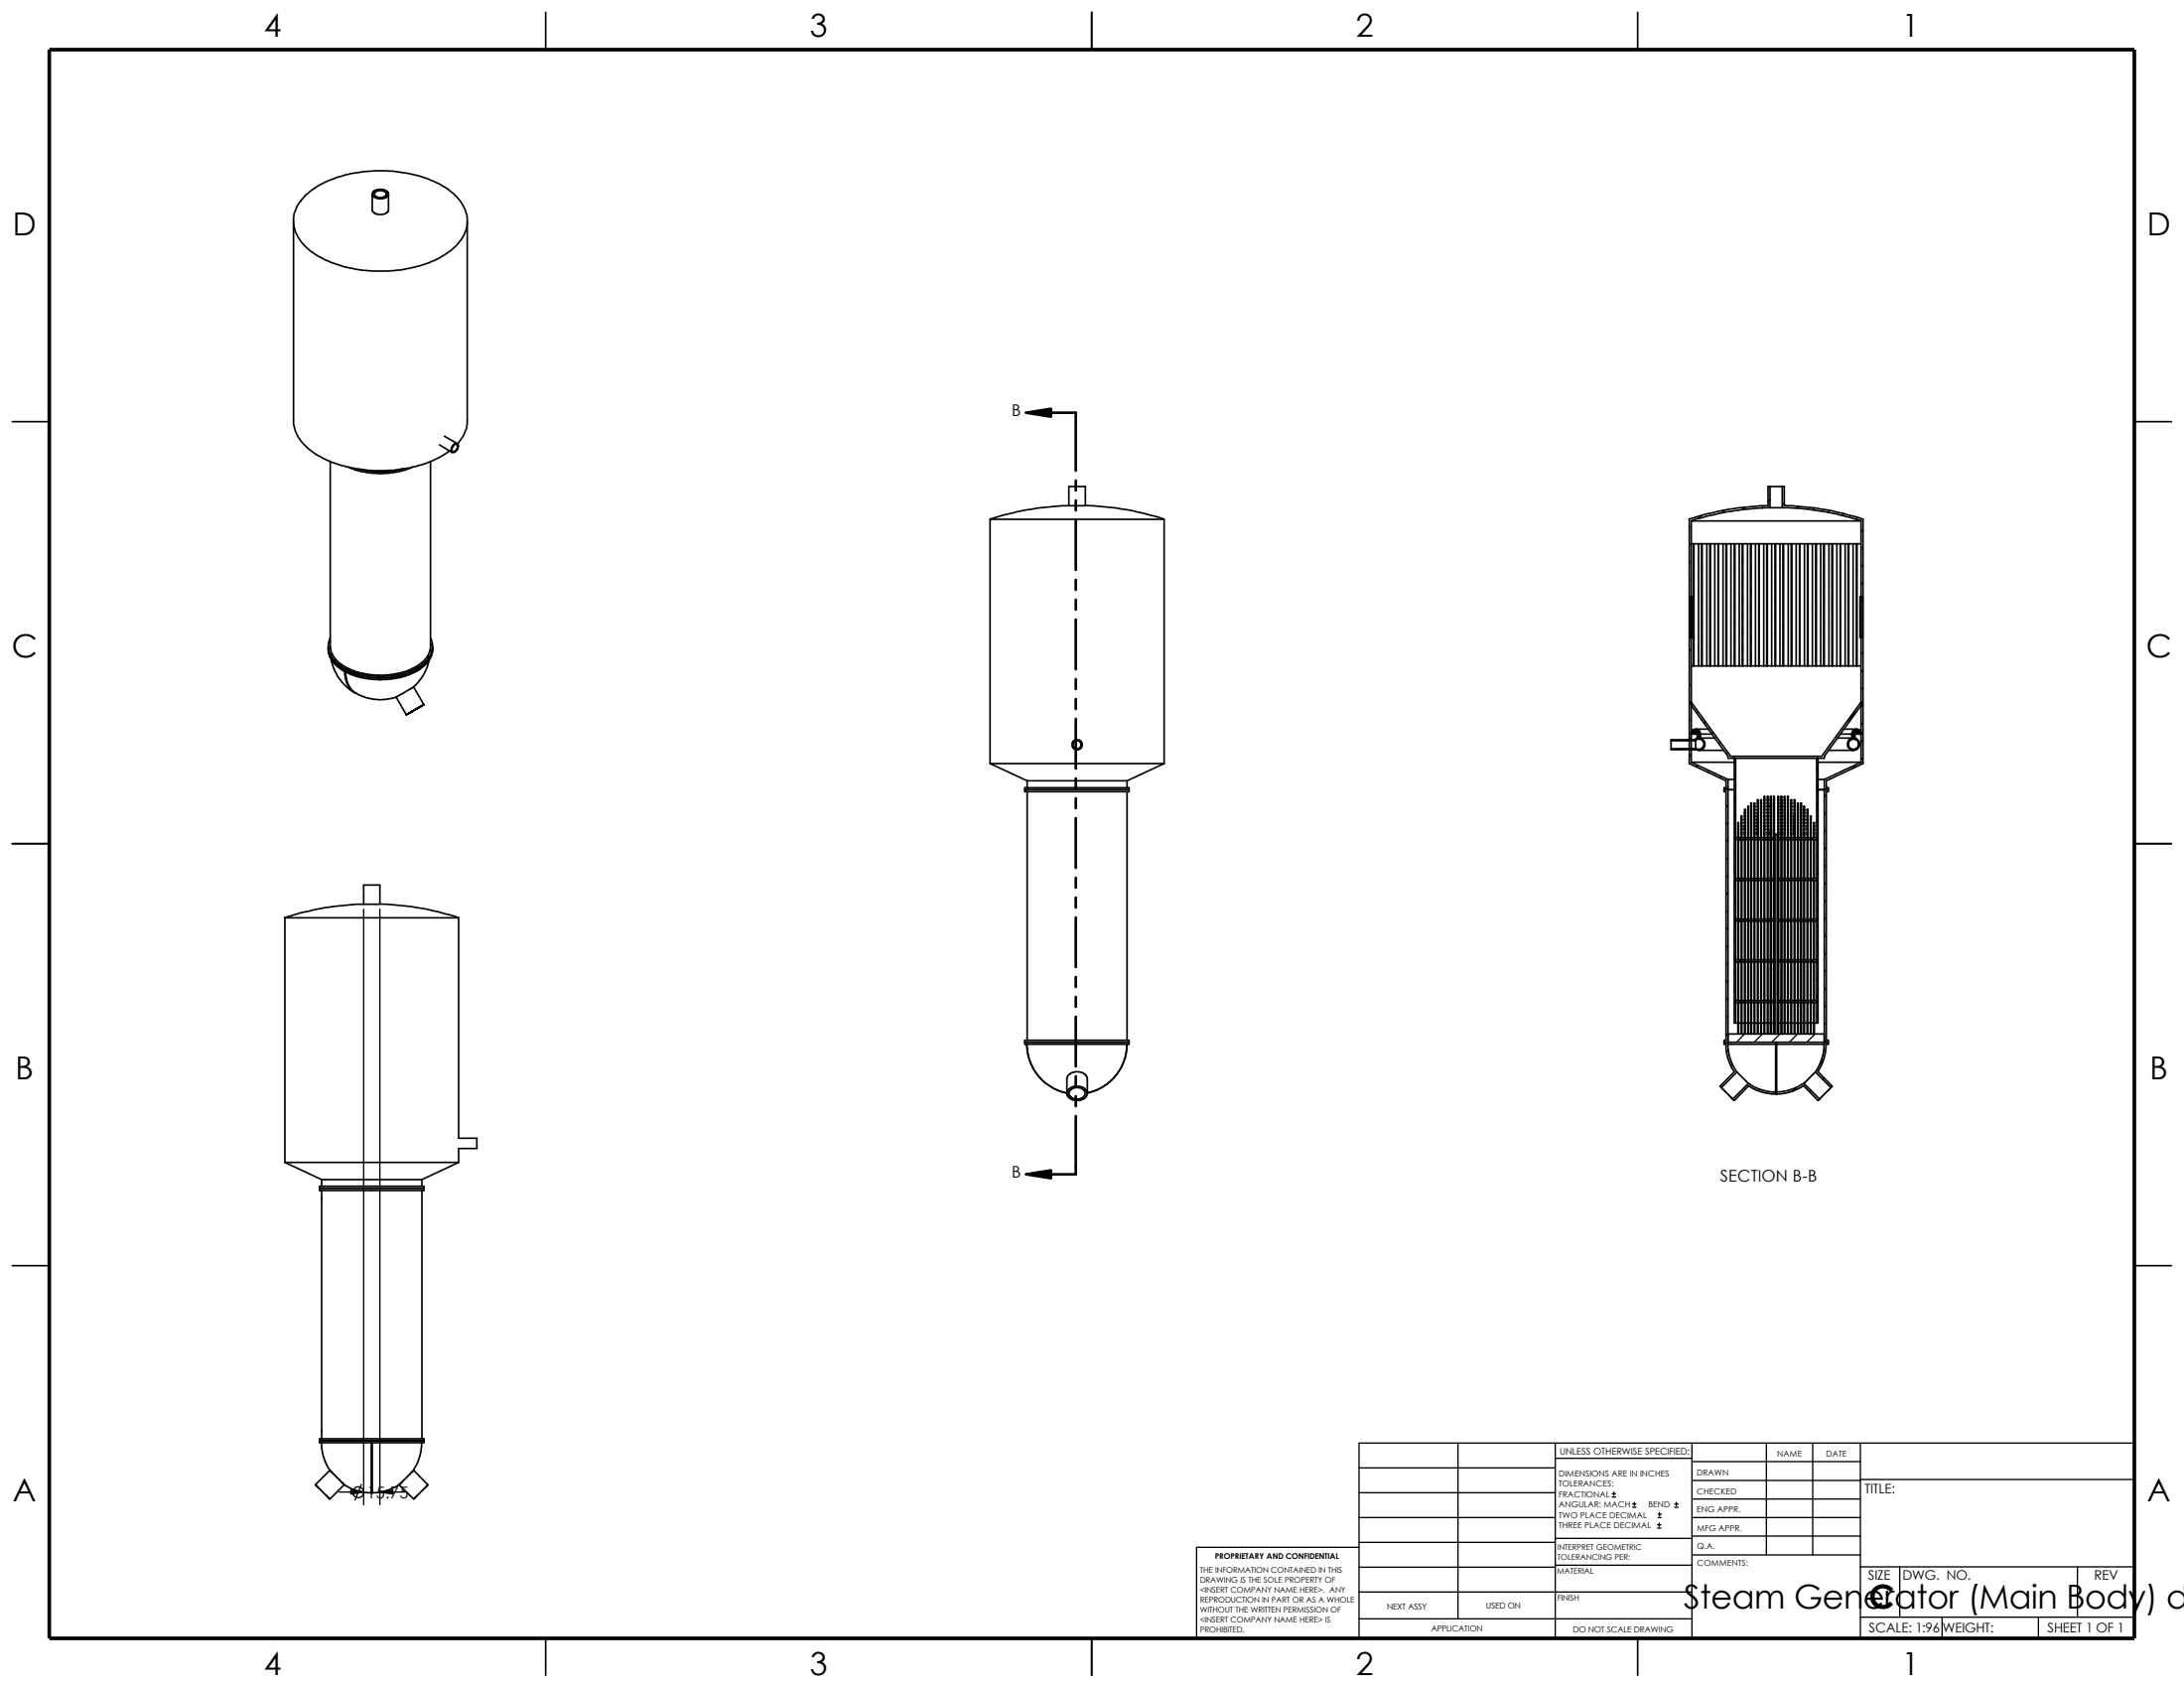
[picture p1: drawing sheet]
<svg xmlns="http://www.w3.org/2000/svg" width="279mm" height="216mm" viewBox="0 0 279 216" stroke-linecap="round" stroke-linejoin="round" font-family="sans-serif">
<g fill="none" stroke="#000" stroke-width=".17">
<path d="M216.4 74l-.3 .3M216.4 76.2l-.3 .3M216.4 67.3l-.3 .2M216.4 69.5l-.3 .3M216.4 71.8l-.3 .2M216.4 78.4l-.3 .3M216.7 71.4v.1M216.7 73.6v.1M216.7 75.9h.1M216.7 78.1v.1M217.7 66l-.4 .3M217.8 72.6l-.1 .1"/>
<path d="M217.8 74.8l-.1 .1M217.8 77.1l-.1 .1M217.8 79.3l-.1 .1M217.8 70.4h-.1M218.8 71.5l-.1 .1M218.8 73.8l-.1 .1M218.8 76l-.1 .1M218.8 78.3l-.1 .1M219.8 70.5v.1M219.8 72.8h.1M219.8 75v.1M219.8 77.3h.1"/>
<path d="M219.8 79.5h.1M220.6 65.3l-.3 .3M220.9 71.7l-.1 .1M220.9 74h-.1M220.9 76.2l-.1 .1M220.9 78.4l-.1 .1M222 70.7h-.1M222 72.9l-.1 .1M222 75.1l-.1 .1M222 77.4l-.1 .1M222 79.7h-.1M223 69.6l-.1 .1"/>
<path d="M223 71.9l-.1 .1M223 74.1l-.1 .1M223 76.4l-.1 .1M223 78.6l-.1 .1M223.2 64.9l-.3 .3M224 70.8l-.1 .1M224 73.1l-.1 .1M224 75.3l-.1 .1M224 79.8l-.1 .1M224 77.6h-.1M225 69.8h.1M225 72.1h.1"/>
<path d="M225 74.3h.1M225 78.8h.1M225 76.5v.1M225.6 64.7l-.2 .3M226.1 71l-.1 .1M226.1 73.2l-.1 .1M226.1 77.7l-.1 .1M226.1 80l-.1 .1M226.1 75.5l-.1 .1M226.4 63.9l-.2 .3M227.2 69.9l-.1 .1M227.2 72.2l-.1 .1"/>
<path d="M227.2 74.5h-.1M227.2 76.7l-.1 .1M227.2 79h-.1M228.1 62.2l-.1 .2M228.2 71.2h-.1M228.2 75.6l-.1 .1M228.2 77.9l-.1 .1M228.2 73.4l-.1 .1M228.3 64.3l-.3 .3M229.2 79.1v.1M229.2 70.1v.1M229.2 74.6v.1"/>
<path d="M229.2 76.8v.1M229.2 72.3v.1M230.1 64.8l-.3 .2M230.3 73.6h-.1M230.3 75.8l-.1 .1M230.3 71.3l-.1 .1M230.3 78.1h-.1M231.3 77l-.1 .1M231.3 79.2l-.1 .1M231.3 72.5l-.1 .1M231.3 74.8h-.1M231.3 70.3l-.1 .1"/>
<path d="M232.1 65l-.2 .2M232.4 71.5h-.1M232.4 73.7l-.1 .1M232.4 76h-.1M232.4 78.2l-.1 .1M233.4 74.9l-.1 .1M233.4 77.2l-.1 .1M233.4 70.4l-.1 .1M233.4 72.7l-.1 .1M233.4 79.4l-.1 .1M234 65.3l-.2 .2M234.4 73.9v.1"/>
<path d="M234.4 76.1v.1M234.4 71.6v.1M234.4 78.4h.1M235.5 72.9h-.1M235.5 70.6l-.1 .1M235.5 75.1l-.1 .1M235.5 77.3l-.1 .1M235.5 79.6l-.1 .1M235.9 65.7l-.2 .3M236.5 71.8l-.1 .1M236.5 74l-.1 .1M236.5 78.5l-.1 .1"/>
<path d="M236.5 69.6h-.1M236.5 76.3l-.1 .1M237.6 70.8h-.1M237.6 73l-.1 .1M237.6 75.3h-.1M237.6 77.5l-.1 .1M237.6 79.8h-.1M237.6 66.2l-.2 .2M238.3 76.8l-.3 .2M238.3 79l-.3 .3M238.3 70l-.2 .2M238.3 72.2l-.2 .3"/>
<path d="M238.3 76.7l-.2 .3M238.3 67.7l-.2 .3M238.3 74.5l-.2 .2M238.3 79l-.2 .2M214.8 95.8l-.1 .1M215.9 94.6l-.1 .1M216.4 91.9l-.3 .3M216.4 83l-.3 .2M216.4 87.5l-.3 .2M216.4 89.7l-.3 .3M216.4 85.2l-.3 .3M216.4 94.2l-.3 .3"/>
<path d="M216.4 96.4l-.3 .3M216.4 80.7l-.3 .3M216.7 82.6v.1M216.7 84.9h.1M216.7 80.3v.1M216.7 93.9h.1M217 93.6l-.1 .1M217 95.8v.1M217.2 97.9l-.2 .2M217.2 93.3l-.1 .1M217.3 91.1l-.2 .1M217.8 81.6l-.1 .1"/>
<path d="M217.8 83.8l-.1 .1M218 94.8l-.1 .1M218.2 92.3l-.2 .2M218.7 98.6l-.2 .2M218.8 80.5l-.1 .1M218.8 85l-.1 .1M218.8 82.8h-.1M219.2 93.6l-.2 .3M219.8 81.7v.1M219.8 84v.1M220.1 95l-.2 .1M220.2 99.3l-.2 .2"/>
<path d="M220.9 82.9l-.1 .1M220.9 80.7l-.1 .1M221.1 96.3l-.2 .1M222 81.9l-.1 .1M222 84.2h-.1M222 99.7l-.1 .2M222 97.5l-.1 .2M223 80.9h-.1M223 83.1l-.1 .1M224 84.3l-.1 .1M224 82l-.1 .1M225 81v.1"/>
<path d="M225 83.3v.1M226.1 82.2l-.1 .1M226.1 84.5h-.1M227.2 81.2h-.1M227.2 83.4l-.1 .1M228.2 80.1l-.1 .1M228.2 82.4l-.1 .1M228.2 84.6l-.1 .1M229.2 81.3v.1M229.2 83.6v.1M230.3 80.3l-.1 .1M230.3 82.5l-.1 .1"/>
<path d="M230.3 84.8l-.1 .1M231.3 83.7l-.1 .1M231.3 81.5l-.1 .1M232.4 80.5h-.1M232.4 82.7l-.1 .1M232.4 85h-.1M232.6 98.2l-.2 .2M233.4 81.7h-.1M233.4 83.9l-.1 .1M234.4 80.6v.1M234.4 82.8v.1M234.4 85.1v.1"/>
<path d="M235.5 81.8l-.1 .1M235.5 84.1l-.1 .1M236.5 83l-.1 .1M236.5 80.8l-.1 .1M237.2 95.8l-.1 .2M237.4 97.8l-.5 .5M237.5 93.3l-.6 .6M237.5 91l-1.1 1.2M237.6 82h-.1M237.6 84.2l-.1 .1M237.9 95.1l-.2 .1M238.3 81.2l-.3 .3"/>
<path d="M238.3 83.4l-.2 .3M238.3 85.7l-.2 .2M238.3 87.9l-.2 .3M238.3 90.2l-.2 .2M238.3 92.4l-.2 .3M238.3 94.7l-.2 .2M238.3 96.9l-.2 .3M238.3 81.2l-.2 .2M46.5 116.3v76.1M48.6 116.3v76.1M221.1 100.7l-.5 .5M221.1 103l-.3 .2"/>
<path d="M221.1 105.2l-.3 .3M221.1 107.4l-.3 .3M221.1 109.7l-.3 .2M221.1 111.9l-.3 .3M221.1 114.2l-.3 .2M221.1 116.4l-.3 .3M221.1 118.7l-.3 .2M222 102l-.1 .2M222 104.2l-.1 .2M222 106.5l-.1 .1M222 108.7l-.1 .2M222 111l-.1 .1"/>
<path d="M222 113.2l-.1 .2M222 115.4l-.1 .2M222 117.7l-.1 .2M222 120l-.1 .1M222.2 117.6l-.2 .1M226.5 106.5h.1M227 106l-.1 .1M228.8 106.5l-.1 .1M229.2 106.1h.1M229.6 105.7h.1M230 105.2v.1M230.5 104.8l-.1 .1"/>
<path d="M230.8 104.4h.1M231.3 104h-.1M232.4 107.3v.1M232.6 102.7l-.2 .2M232.6 104.9l-.2 .2M232.6 107.2l-.2 .2M232.6 109.4l-.2 .2M232.6 111.7l-.2 .1M232.6 113.9l-.2 .2M232.6 116.2l-.2 .1M232.6 118.4l-.2 .2M232.6 100.5l-.2 .1"/>
<path d="M233.6 101.6l-.2 .3M233.6 103.9l-.2 .2M233.6 106.1l-.2 .3M233.6 108.4l-.2 .2M233.6 110.6l-.2 .3M233.6 112.9l-.2 .2M233.6 115.1l-.2 .3M233.6 117.3l-.2 .3M233.6 119.6l-.2 .2M221.1 120.9l-.3 .3M221.1 123.1l-.3 .3M221.1 125.4l-.3 .3"/>
<path d="M221.1 127.6l-.3 .3M221.1 129.9l-.3 .3M221.1 132.1l-.3 .3M221.1 134.3l-.2 .3M221.6 136.1l-.2 .2M222 122.2l-.1 .1M222 124.5l-.1 .1M222 126.7l-.1 .1M222 128.9l-.1 .2M223.2 132.2l-1 1.1M225.1 139.3l-.2 .2M225.5 132.2l-1.1 1.1"/>
<path d="M227 139.7l-.3 .3M227.3 134.9l-.1 .1M227.3 137.2l-.1 .1M227.3 139.4l-.1 .1M227.7 132.2l-1 1.1M229.8 139.1l-.5 .5M230 132.2l-1.1 1.1M231.7 139.5l-.2 .2M232 128l-.1 .1M232.2 132.2l-1.1 1.1M232.6 120.6l-.2 .2M232.6 122.9l-.2 .2"/>
<path d="M232.6 125.1l-.2 .2M232.6 127.4l-.2 .2M232.6 129.6l-.2 .2M233.3 135.7l-.5 .4M233.3 137.8l-.2 .2M233.6 121.8l-.2 .3M233.6 124.1l-.2 .2M233.6 126.3l-.2 .3M233.6 128.6l-.2 .2M233.6 130.8l-.2 .3M233.6 133.1l-.2 .2M43.3 190.8h3.2"/>
<path d="M44.9 190.6l1.6 .2-1.6 .3zM46.2 189.9l-.8 2M48.6 190.8l1.6-.2v.5zM48.6 190.8h3.2M173.9 194.1h25.1M173.9 197.3h25.1M173.9 197.9h-20.8v11.6M173.9 187.7h25.1M173.9 190.9h25.1M186.5 184.6v22.5M199 196.8h17.5M199 186.5h17.5"/>
<path d="M199 184.6v24.9M206.2 191.5h.5M206.2 191.1h.5M206.5 190.8v.5M208.9 192.8h.4M208.9 192.4h.4M209.1 192.2v.4M212 195.5h.5M212 195h.5M212.1 194.1h.4M212.1 193.7h.4M212.3 194.8v.4"/>
<path d="M212.3 193.5v.4M214.2 192.8h.5M214.2 192.4h.5M214.5 192.2v.4M216.5 194.1h21.5M216.5 196.5h21.5M216.5 186.9h21.5M216.5 189.4h21.5M216.5 191.7h21.5M216.5 184.6v24.9M216.5 198.9h21.5M226 184.6v14.3"/>
<path d="M231.9 184.6v14.3M238 189.2h35M238 184.6v24.9M273 184.6h-99.1v24.9M173.9 200.4h25.1M173.9 203.6h42.6M173.9 207.1h42.6M199 200.2h17.5M238 200.4h35M238 206.8h35M243 200.4v6.4M248.5 206.8v2.7"/>
<path d="M260.8 206.8v2.7M265.8 200.4v6.4"/>
<circle cx="45.8" cy="190.8" r=".7"/>
</g>
<g fill="none" stroke="#000" stroke-width=".21">
<path d="M69.8 1.6v4.7M139.7 1.6v4.7M209.5 1.6v4.7M37.5 28.3v25.5a5.2 5.2 0 0 0 2.6 4.1 15.2 15.2 0 0 0 7.6 2.3h1.7a14.5 14.5 0 0 0 8.1-2.5M39.1 25a13.7 13.7 0 0 1 8.2-3.1l2.1-.1a14.5 14.5 0 0 1 8.3 2.8 5.2 5.2 0 0 1 2.1 3.2v.9a5.7 5.7 0 0 1-2.9 3.9 14.8 14.8 0 0 1-7.2 2.1h-2a15 15 0 0 1-8.1-2.7 5.5 5.5 0 0 1-2.1-3.3v-.8a4.8 4.8 0 0 1 1.6-2.9zM47.6 24.8v2.1a.78 .78 0 0 0 .7 .5h.7a.85 .85 0 0 0 .7-.5v-2.1M47.8 24.5l.3-.2 .4-.1 .8 .1a.49 .49 0 0 1 .4 .5 .49 .49 0 0 1-.5 .5l-.4 .1h-.5a.58 .58 0 0 1-.7-.7zM47.9 24.6l.5-.2h.5a.45 .45 0 0 1 .5 .6l-.3 .2-.7 .1a.49 .49 0 0 1-.5-.6zM59.8 28.3v25.5a4.9 4.9 0 0 1-1.3 3M1.6 53.9h4.7M42.2 59v23.7a3.3 3.3 0 0 0 2.1 2.6l.1 .1a9.5 9.5 0 0 0 3.6 1l1.4-.1a6.9 6.9 0 0 0 5.2-2.2l.3-.6 .2-.6v-23.9M44.6 59.7a9.3 9.3 0 0 0 3 .8h2.1a9.1 9.1 0 0 0 3.1-.8"/>
<path d="M45.8 60l1.4 .3 1.1 .1 1.4-.1 1.8-.3-1.1 .2-1.4 .2-1.4-.1zM56.2 56.9l1.6 1M56.9 55.8l1.6 .9M57.9 57a.51 .51 0 0 1 .6-.2 .65 .65 0 0 1-.1 .8l-.3 .3h-.3a.68 .68 0 0 1 .1-.9zM58 57a.28 .28 0 0 1 .5-.2 .28 .28 0 0 1 0 .5 .6 .6 0 0 1-.6 .4l-.1-.3zM273 53.9h4.8M126.7 66.4v31.3M126.7 66.4h22.2M136.7 64.7a33 33 0 0 0-10 1.7M136.7 62.2h2.2v2.5h-2.2zM138.9 64.6a37.2 37.2 0 0 1 10 1.8M148.9 66.4v31.3"/>
<path d="M216.1 66.4v31.3l4.7 2.2v.9h-.2v.5h.2v31.8h-.2v.5h.2v.6l.2 1.1 .3 .8 .5 1M216.4 69.6h21.6M216.4 66.6h21.7v30.9M216.4 66.6v30.9M216.4 76.3h.1M216.4 76.3h-.2v5.2h.2M216.4 76.3v5.2M216.7 69.6v15.6M217.3 69.6v15.6M217.7 69.6v15.6M217.8 69.6v15.6M218.4 69.6v15.6"/>
<path d="M218.7 69.6v15.6M218.8 69.6v15.6M219.4 69.6v15.6M219.8 69.6v15.6M220.4 69.6v15.6M220.8 69.6v15.6M220.9 69.6v15.6M221.4 69.6v15.6M221.9 69.6v15.6M222 69.6v15.6M222.5 69.6v15.6M222.9 69.6v15.6"/>
<path d="M223 69.6v15.6M223.6 69.6v15.6M223.9 69.6v15.6M224 69.6v15.6M224.6 69.6v15.6M225 69.6v15.6M225.6 69.6v15.6M226 69.6v15.6M226.1 69.6v15.6M226.4 64.9a36.2 36.2 0 0 0-10 1.7M226.4 64.9h1.6M226.4 62.2v2.7"/>
<path d="M226.7 69.6v15.6M227.1 69.6v15.6M227.2 69.6v15.6M227.7 69.6v15.6M228 64.9a34.2 34.2 0 0 1 10.1 1.7M228 62.2v2.7M228.1 69.6v15.6M228.2 69.6v15.6M228.3 64.6a37.2 37.2 0 0 1 10 1.8v31.3l-4.7 2.2v.9h.3v.5h-.3v31.8h.3v.5h-.3M228.3 64.7v-2.5h-2.1v2.5a35.5 35.5 0 0 0-10.1 1.7M228.8 69.6v15.6M229.2 69.6v15.6"/>
<path d="M229.8 69.6v15.6M230.2 69.6v15.6M230.3 69.6v15.6M230.8 69.6v15.6M231.2 69.6v15.6M231.3 69.6v15.6M231.9 69.6v15.6M232.3 69.6v15.6M232.4 69.6v15.6M232.9 69.6v15.6M233.3 69.6v15.6M233.4 69.6v15.6"/>
<path d="M234 69.6v15.6M234.4 69.6v15.6M235 69.6v15.6M235.4 69.6v15.6M235.5 69.6v15.6M236.1 69.6v15.6M236.4 69.6v15.6M236.5 69.6v15.6M237.1 69.6v15.6M237.5 69.6v15.6M237.6 69.6v15.6M238 76.3h.3v5.2h-.3z"/>
<path d="M238 76.3v5.2M42 82.7v.4a3.6 3.6 0 0 0 2.4 3 10.8 10.8 0 0 0 6.8 .6 5.9 5.9 0 0 0 3.8-2.4l.3-.7v-.9M42 82.9a3.4 3.4 0 0 0 1.9 2.7l.4 .2a10.4 10.4 0 0 0 6.6 .7l.3-.1a5.9 5.9 0 0 0 3.8-2.3l.2-.4 .1-.8M42.2 82.8v.1zM42.2 81.6l-.1 .4a1.95 1.95 0 0 0 .1 1.5 4.7 4.7 0 0 0 3.1 2.5l.2 .1a11.6 11.6 0 0 0 6.8-.2 4.3 4.3 0 0 0 3-2.9v-.7l-.2-.7M42.2 82.1h.1M42.4 84.4l.4 1.4 .5 .9 1.1 1.3 .9 .6M42.4 83.7h.1zM42.9 84.4h.1zM43.6 85h.1zM44.1 85.9a3.1 3.1 0 0 0 1.4 2.7M44.6 85.6h.1z"/>
<path d="M45.6 88.7a2.93 2.93 0 0 1-1.4-2.4v-.4v.4a2.9 2.9 0 0 0 1.5 2.4l1.1 .5 1.5 .3h1.2l1.2-.3M45.7 86h.1zM47 86.3h.1zM48.4 86.4h.1M49.7 86.4h.1M50.7 89.2l1.3 2.2M51.1 86.1h.1M52 91.4l2.2-1.3zM52.2 91.3l1.8-1zM52.2 85.8l.1 .1zM52.9 87.9l-2.2 1.3M52.9 87.9l1.3 2.2"/>
<path d="M53.3 85.3h.1M54.1 84.7l.1 .1zM54.7 84h.1zM54.9 84.3l-.2 .8-.4 1-.5 .9-.9 .9M55.1 83.3h.1zM55.2 82.5h.1M126.7 97.7l4.7 2.2M126.7 97.7h22.2M131.4 99.9v.9M131.4 99.9h12.8M137.4 94.9l.2-.2h.4a.57 .57 0 0 1 .3 .5 .57 .57 0 0 1-.3 .6h-.4l-.1-.1a.52 .52 0 0 1-.1-.8zM144.2 99.9v.9"/>
<path d="M148.9 97.7l-4.7 2.2M213.8 94.7v1.1M213.8 95.8h3.2M213.8 94.7h3.1M216.3 89.7l5.1 7h11.6l5.1-7v.5l-4.7 6.5v.3h-12.3v-.3l-4.8-6.5zM216.4 85.2h21.6M216.4 97.5h5.5M216.4 97.5l4.7 2.2M216.4 81.5h.1M216.5 93.9v-.3l.3-.2 .4 .1 .2 .4M216.6 93.9v-.2l.2-.1h.4l.1 .3M216.7 93.9l.1-.2h.2l.1 .2"/>
<path d="M216.9 94.7v1l.1 .1M216.9 93.3h1.7M216.9 93.6h.4M217.1 93.9v.5l-.3 .2h-3v.1M217.1 93.9h-.8v-.1l.2-.4 .1-.1h.4l.4 .1 .2 .5M217.3 94.5l-.4 .2M217.3 93.9h.1M217.3 94.5h.1M217.3 93.9v.6M217.3 96h3.2M217.4 94.5l.4 .3 .2 .2v.3a.67 .67 0 0 1-1 .5M217.4 93.9v.6"/>
<path d="M217.6 94.4l.4 .4 .1 .2v.5l-.4 .4-.2 .1-.6-.2-3.1 .1v-.1M217.6 93.9h1.4M217.6 94.4h1.8M217.6 93.9v.5M221.1 99.7v33.9M221.1 99.7h.8M221.9 96.7v34.2h.4M222 97v33.9M232.4 97v33.9M232.6 97.5h5.5M232.6 99.7h.8M232.6 96.7v34.2h-.5"/>
<path d="M233.4 99.7v33.9M233.9 96h3.2M235 94.4h1.9M235.5 93.9h1.4M235.9 93.3h1.6M236.9 93.9l.2-.5 .3-.1h.5l.3 .5v.1h-.9M236.9 93.9v.5M237 94.5l-.4 .3-.1 .6a.62 .62 0 0 0 .9 .3 .64 .64 0 0 0 .3-.7 .64 .64 0 0 0-.5-.5M237 93.9l.1-.3 .3-.2 .4 .1 .2 .2v.2M237 93.9h.2M237 94.5h.2M237 93.9v.6"/>
<path d="M237.2 93.6h.3M237.2 93.9v-.1l.2-.2h.3l.2 .3M237.2 93.9v.6M237.3 93.9v.5l.4 .3a.72 .72 0 0 1 .1 .9l-.2 .2-.3 .2-.5-.1-.4-.3-.1-.2 .1-.5 .1-.2 .4-.3M237.3 93.9l.1-.2h.2l.1 .2M238.1 97.5l-4.7 2.2M1.6 107.9h4.7M46.5 115.7a35.5 35.5 0 0 0-10.1 1.6M46.5 113.2h2.1v2.5h-2.1zM48.6 115.6a37.2 37.2 0 0 1 10.1 1.8M58.7 117.4v28.2h2.3v1.3h-2.3v1.8M58.7 117.4h-22.3v31.3"/>
<path d="M131.1 101h13.3M131.1 100.8h13.3v.5h-13.3zM131.4 101.3v31.8M144.2 101.3v31.8M220.6 101h1.3M222.3 105.2v1.5M222.3 105.2l.1 .1zM222.3 105.6l.1 .1zM222.3 106l.1 .1zM222.3 106.7v.4M222.3 107.4v5M222.3 112.6v5"/>
<path d="M222.3 117.8v5M222.3 106.7h.1M222.4 106.5v.1h-.1zM222.4 105.2v1.5M222.4 106.7v.4M222.4 107.4v5M222.4 112.6v5M222.4 117.8v5M222.5 107.1v.3M222.5 112.4v.2M222.5 117.6v.2M222.8 104.4v2.1"/>
<path d="M222.8 106.6v.1M222.8 106v.1zM222.8 105.6v.1zM222.8 104.4h.1M222.8 104.8v.1zM222.8 105.2v.1zM222.8 106.5v.1zM222.8 106.7v25.5M222.8 106.7h.1M222.8 107.1h-.8v.3h.8M222.8 117.6h-.8v.2h.8M222.8 112.4h-.8v.2h.8"/>
<path d="M222.8 107.1h.4M222.8 107.4h.4M222.8 117.6h.4M222.8 117.8h.4M222.8 112.6h.4M222.8 112.4h.4M223.2 103.6v2.5M223.2 106.1v.6M223.2 105.7v.4M223.2 104.8l.1 .1zM223.2 103.9l.1 .1zM223.2 112.6h.1"/>
<path d="M223.2 112.4h.1M223.2 117.6h.1M223.2 117.8h.1M223.2 107.4h.1M223.2 107.1h.1M223.2 105.2l.1 .1zM223.2 106.5h.1l-.1 .1zM223.2 103.5h.1l-.1 .1zM223.2 106l.1 .1zM223.2 105.6h.1l-.1 .1zM223.2 104.4h.1zM223.2 106.7v25.5"/>
<path d="M223.2 106.7h.1M223.3 103.6v2.5M223.3 106.6v.1M223.3 106.1v.4M223.3 105.7v.4M223.3 106.7v25.5M223.3 107.1h.3M223.3 107.4h.3M223.3 117.6h.3M223.3 117.8h.3M223.3 112.6h.3M223.3 112.4h.3"/>
<path d="M223.6 103.6v3.1M223.6 103.2v.3M223.6 104.8l.1 .1zM223.6 103.9l.1 .1zM223.6 105.2l.1 .1zM223.6 106.5h.1l-.1 .1zM223.6 103.5h.1l-.1 .1zM223.6 106l.1 .1h-.1zM223.6 105.6l.1 .1h-.1zM223.6 103.1l.1 .1h-.1zM223.6 104.4h.1zM223.6 106.7v25.5"/>
<path d="M223.6 106.7h.1M223.7 103.2v3.5M223.7 106.7v25.5M223.7 107.1h.3M223.7 107.4h.3M223.7 117.6h.3M223.7 117.8h.3M223.7 112.6h.3M223.7 112.4h.3M224 102.7v.8M224 103.6v3.1M224 103.1l.1 .1z"/>
<path d="M224 104.4h.1zM224 104.8h.1v.1zM224 104l.1-.1v.1zM224 105.2h.1v.1zM224 105.7l.1-.1v.1zM224 102.7l.1 .1zM224 103.5l.1 .1zM224 106.1l.1-.1v.1zM224 106.7v25.5M224 106.7h.1M224.1 102.7v.8M224.1 103.6v2.9"/>
<path d="M224.1 106.6v.1M224.1 106.7v25.5M224.1 107.1h.3M224.1 107.4h.3M224.1 117.6h.3M224.1 117.8h.3M224.1 112.6h.3M224.1 112.4h.3M224.4 103.6v3.1M224.4 102.7v.8M224.4 104.8h.1v.1zM224.4 104l.1-.1v.1z"/>
<path d="M224.4 105.2l.1 .1zM224.4 106.5h.1v.1zM224.4 105.6l.1 .1zM224.4 102.7l.1 .1zM224.4 103.5l.1 .1zM224.4 106l.1 .1zM224.4 103.1l.1 .1zM224.4 104.4h.1zM224.4 106.7v25.5M224.4 106.7h.1M224.5 103.6v2.9M224.5 106.6v.1"/>
<path d="M224.5 102.7v.8M224.5 106.7v25.5M224.5 107.1h.3M224.5 107.4h.3M224.5 117.6h.3M224.5 117.8h.3M224.5 112.6h.3M224.5 112.4h.3M224.8 104v2.7M224.8 104.8v1.9M224.8 102.3v1.2M224.8 103.6v3.1"/>
<path d="M224.8 106.1v.4M224.8 105.2l.1 .1zM224.8 105.6l.1 .1zM224.8 102.7l.1 .1zM224.8 103.5l.1 .1zM224.8 106l.1 .1zM224.8 103.1l.1 .1zM224.8 104.4h.1zM224.8 106.7h.1M224.8 102.3l.1 .1zM224.8 104.8l.1 .1zM224.8 106.7v25.5"/>
<path d="M224.8 106.7h.2M224.9 103.9v.1h-.1zM224.9 106.5v.1h-.1zM224.9 104v2.7M224.9 104.8v1.9M224.9 102.3v1.2M224.9 103.6v3.1M224.9 106.1v.4M224.9 106.7h.1M224.9 106.7v25.5M224.9 107.1h.4M224.9 107.4h.4"/>
<path d="M224.9 117.6h.4M224.9 117.8h.4M224.9 112.6h.4M224.9 112.4h.4M225.3 103.6v3.1M225.3 102.3v1.2M225.3 104.4h.1M225.3 102.3v.1zM225.3 104.8v.1zM225.3 104h.1M225.3 105.2v.1zM225.3 105.6v.1z"/>
<path d="M225.3 106.5v.1zM225.3 102.7v.1zM225.3 103.5v.1zM225.3 106v.1zM225.3 103.1v.1zM225.3 106.7v25.5M225.3 106.7h.1M225.3 103.6v2.9M225.3 106.6v.1M225.3 107.1h.4M225.3 107.4h.4M225.3 117.6h.4"/>
<path d="M225.3 117.8h.4M225.3 112.6h.4M225.3 112.4h.4M225.7 103.6v2.9M225.7 106.6v.1M225.7 101.9v1.6M225.7 104.8l.1 .1zM225.7 103.9l.1 .1zM225.7 103.5l.1 .1zM225.7 106l.1 .1zM225.7 112.6h.1M225.7 112.4h.1"/>
<path d="M225.7 107.4h.1M225.7 107.1h.1M225.7 117.6h.1M225.7 117.8h.1M225.7 105.2l.1 .1zM225.7 105.6l.1 .1zM225.7 106.5h.1l-.1 .1zM225.7 102.7h.1l-.1 .1zM225.7 103.1l.1 .1h-.1zM225.7 101.9h.1zM225.7 104.4h.1zM225.7 102.3l.1 .1z"/>
<path d="M225.7 106.7v25.5M225.7 106.7h.1M225.8 103.6v2.9M225.8 106.6v.1M225.8 101.9v1.6M225.8 106.7v25.5M225.8 107.1h.3M225.8 107.4h.3M225.8 117.6h.3M225.8 117.8h.3M225.8 112.6h.3M225.8 112.4h.3"/>
<path d="M226.1 103.6v3.1M226.1 101.9v1.6M226.1 103.5h.1l-.1 .1zM226.1 106h.1l-.1 .1zM226.1 105.2l.1 .1zM226.1 105.6h.1l-.1 .1zM226.1 106.5h.1l-.1 .1zM226.1 102.7h.1l-.1 .1zM226.1 103.1h.1l-.1 .1zM226.1 101.9h.1zM226.1 104.4h.1zM226.1 102.3v.1z"/>
<path d="M226.1 104.8l.1 .1zM226.1 103.9l.1 .1zM226.1 106.7v25.5M226.1 106.7h.1M226.2 101.9v4.8M226.2 106.7v25.5M226.2 107.1h.3M226.2 107.4h.3M226.2 117.6h.3M226.2 117.8h.3M226.2 112.6h.3M226.2 112.4h.3"/>
<path d="M226.5 103.6v3.1M226.5 101.9v1.3M226.5 106.1v.4M226.5 106.6v.1M226.5 102.7v.5M226.5 103.2v.3M226.5 104.4h.1zM226.5 102.3h.1zM226.5 104.8h.1zM226.5 104l.1-.1v.1zM226.5 103.5h.1v.1h-.1zM226.5 106.1h.1z"/>
<path d="M226.5 105.2h.1zM226.5 105.7h.1zM226.5 106.7h.1M226.5 106.5h.1v.1h-.1zM226.5 102.7h.1zM226.5 103.1l.1 .1h-.1zM226.5 101.9h.1zM226.5 106.7v25.5M226.6 103.2v3.5M226.6 101.9v1.3M226.6 106.1v.4M226.6 106.6v.1"/>
<path d="M226.6 102.7v.5M226.6 106.7h.1M226.6 106.7v25.5M226.6 107.1h.3M226.6 107.4h.3M226.6 117.6h.3M226.6 117.8h.3M226.6 112.6h.3M226.6 112.4h.3M226.9 103.6v2.9M226.9 101.9v1.6M226.9 106.6v.1"/>
<path d="M226.9 106l.1 .1zM226.9 104.8h.1v.1zM226.9 103.5h.1v.1zM226.9 105.6l.1 .1zM226.9 104.4h.1zM226.9 103.1l.1 .1zM226.9 101.9h.1zM226.9 106.5h.1v.1zM226.9 105.2l.1 .1zM226.9 104l.1-.1v.1zM226.9 102.7l.1 .1zM226.9 106.7v25.5"/>
<path d="M226.9 106.7h.1M226.9 102.3l.1 .1h-.1zM227 103.6v2.9M227 101.9v1.7M227 106.6v.1M227 106.7v25.5M227 107.1h.1M227 107.4h.1M227 117.6h.1M227 117.8h.1M227 112.6h.1M227 112.4h.1"/>
<path d="M227.4 107.1h.1M227.4 107.4h.1M227.4 117.6h.1M227.4 117.8h.1M227.4 112.6h.1M227.4 112.4h.1M227.4 106.6v.1M227.4 106.7v25.5M227.4 106.7h.1M227.5 103.6v2.9M227.5 101.9v1.6M227.5 105.2v.1z"/>
<path d="M227.5 103.9v.1zM227.5 102.7v.1zM227.5 106.5v.1h-.1zM227.5 106v.1zM227.5 104.8v.1zM227.5 103.5v.1zM227.5 102.3v.1zM227.5 105.6v.1zM227.5 104.4h.1M227.5 103.1v.1zM227.5 101.9h.1M227.5 101.9v4.6"/>
<path d="M227.5 106.6v.1M227.5 106.7v25.5M227.5 107.1h.3M227.5 107.4h.3M227.5 117.6h.3M227.5 117.8h.3M227.5 112.6h.3M227.5 112.4h.3M227.8 103.2v.3M227.8 102.7v.5M227.8 101.9v1.3M227.8 103.6v3.1"/>
<path d="M227.8 106.6v.1M227.8 106.1v.4M227.8 103.1l.2 .1h-.1zM227.8 102.7h.2zM227.8 102.3h.2zM227.8 105.2h.2zM227.8 106.5h.1l.1 .1h-.1zM227.8 106.1h.2zM227.8 101.9h.2zM227.8 104l.1-.1 .1 .1zM227.8 104.4h.2zM227.8 105.6l.2 .1h-.1z"/>
<path d="M227.8 106.7h.1M227.8 104.8h.2zM227.8 103.5h.1l.1 .1h-.1zM227.8 106.7v25.5M227.8 106.7h.2M228 103.2v3.5M228 102.7v.5M228 101.9v1.3M228 106.6v.1M228 106.1v.4M228 106.7h.1M228 106.7v25.5"/>
<path d="M228 107.1h.3M228 107.4h.3M228 117.6h.3M228 117.8h.3M228 112.6h.3M228 112.4h.3M228.3 103.6v3.1M228.3 101.9v1.6M228.3 104.4h.1M228.3 104.8v.1zM228.3 102.3v.1zM228.3 105.6v.1z"/>
<path d="M228.3 104v-.1v.1zM228.3 103.5v.1zM228.3 106v.1zM228.3 102.7v.1zM228.3 103.1v.1zM228.3 101.9h.1M228.3 105.2v.1zM228.3 106.7v25.5M228.3 106.7h.1M228.3 101.9v1.7M228.3 107.1h.4M228.3 107.4h.4"/>
<path d="M228.3 117.6h.4M228.3 117.8h.4M228.3 112.6h.4M228.3 112.4h.4M228.7 103.6v2.9M228.7 101.9v1.6M228.7 106.6v.1M228.7 106l.1 .1zM228.7 105.6l.1 .1zM228.7 101.9h.1zM228.7 103.5l.1 .1zM228.7 102.7l.1 .1z"/>
<path d="M228.7 103.1l.1 .1zM228.7 102.3l.1 .1zM228.7 105.2l.1 .1zM228.7 104.8l.1 .1zM228.7 106.7v25.5M228.7 106.7h.1M228.7 103.9l.1 .1h-.1zM228.7 104.4h.1h-.1zM228.7 106.5l.1 .1h-.1zM228.8 103.6v2.9M228.8 101.9v1.6M228.8 106.6v.1"/>
<path d="M228.8 112.6h.1M228.8 112.4h.1M228.8 117.6h.1M228.8 117.8h.1M228.8 107.4h.1M228.8 107.1h.1M228.8 106.7v25.5M228.8 107.1h.3M228.8 107.4h.3M228.8 117.6h.3M228.8 117.8h.3M228.8 112.6h.3"/>
<path d="M228.8 112.4h.3M229.1 102.3v1.2M229.1 103.6v3.1M229.1 102.3l.1 .1zM229.1 102.7l.1 .1zM229.1 106.5l.1 .1zM229.1 103.5h.1v.1zM229.1 103.1l.1 .1zM229.1 104.8l.1 .1zM229.1 104.4h.1zM229.1 105.6l.1 .1zM229.1 104h.1z"/>
<path d="M229.1 105.2l.1 .1zM229.1 106l.1 .1zM229.1 106.7v25.5M229.1 106.7h.1M229.2 102.3v1.2M229.2 106.6v.1M229.2 103.6v2.9M229.2 106.7v25.5M229.2 107.1h.3M229.2 107.4h.3M229.2 117.6h.3M229.2 117.8h.3"/>
<path d="M229.2 112.6h.3M229.2 112.4h.3M229.5 104.8v1.9M229.5 102.3v1.2M229.5 104v2.7M229.5 106.1v.4M229.5 103.6v3.1M229.5 105.6l.1 .1zM229.5 104.8l.1 .1zM229.5 106.5l.1 .1zM229.5 102.7l.1 .1zM229.5 104.4h.1z"/>
<path d="M229.5 106.7h.1M229.5 105.2l.1 .1zM229.5 106l.1 .1zM229.5 103.9l.1 .1zM229.5 102.3l.1 .1zM229.5 103.5h.1v.1zM229.5 103.1h.1v.1zM229.5 106.7v25.5M229.5 106.7h.2M229.6 104.8v1.9M229.6 102.3v1.2M229.6 104v2.7"/>
<path d="M229.6 106.1v.4M229.6 103.6v3.1M229.6 106.7h.1M229.6 106.7v25.5M229.6 107.1h.4M229.6 107.4h.4M229.6 117.6h.4M229.6 117.8h.4M229.6 112.6h.4M229.6 112.4h.4M230 102.7v.8M230 103.6v3.1"/>
<path d="M230 103.1v.1zM230 105.2v.1zM230 106v.1zM230 103.9v.1zM230 104.4h.1M230 105.6v.1zM230 103.5v.1zM230 106.5v.1zM230 102.7v.1zM230 104.8v.1zM230 106.7v25.5M230 106.7h.1"/>
<path d="M230 103.6v2.9M230 106.6v.1M230 107.1h.3M230 107.4h.3M230 117.6h.3M230 117.8h.3M230 112.6h.3M230 112.4h.3M230.3 103.6v3.1M230.3 102.7v.8M230.3 104.4h.2zM230.3 104.8h.1l.1 .1z"/>
<path d="M230.3 105.2h.2zM230.3 104l.1-.1 .1 .1zM230.3 103.2l.2-.1-.1 .1zM230.3 106.1h.2zM230.3 105.7h.2zM230.3 103.5h.1l.1 .1h-.1zM230.3 102.7h.2zM230.3 106.7v25.5M230.3 106.7h.2M230.4 106.5h.1l-.1 .1h-.1zM230.5 103.6v2.9M230.5 102.7v.8"/>
<path d="M230.5 106.6v.1M230.5 106.7v25.5M230.5 107.1h.3M230.5 107.4h.3M230.5 117.6h.3M230.5 117.8h.3M230.5 112.6h.3M230.5 112.4h.3M230.8 103.6v3.1M230.8 103.2v.3M230.8 104v-.1v.1zM230.8 105.2v.1z"/>
<path d="M230.8 106v.1zM230.8 104.4h.1M230.8 104.8v.1zM230.8 103.1v.1zM230.8 105.6v.1zM230.8 103.5v.1zM230.8 106.7v25.5M230.8 106.7h.1M230.8 103.2v.4M230.8 107.1h.4M230.8 107.4h.4M230.8 117.6h.4"/>
<path d="M230.8 117.8h.4M230.8 112.6h.4M230.8 112.4h.4M231.2 105.7v.4M231.2 103.6v2.5M231.2 106.1v.6M231.2 105.6l.1 .1zM231.2 103.5l.1 .1zM231.2 104.8h.1v.1zM231.2 106l.1 .1zM231.2 105.2l.1 .1zM231.2 106.7v25.5"/>
<path d="M231.2 106.7h.1M231.2 104.4h.1h-.1zM231.2 103.9l.1 .1h-.1zM231.2 106.5l.1 .1h-.1zM231.3 105.7v.4M231.3 103.6v2.5M231.3 106.1v.4M231.3 106.6v.1M231.3 117.6h.1M231.3 117.8h.1M231.3 112.6h.1M231.3 112.4h.1"/>
<path d="M231.3 107.4h.1M231.3 107.1h.1M231.3 106.7v25.5M231.3 107.1h.3M231.3 107.4h.3M231.3 117.6h.3M231.3 117.8h.3M231.3 112.6h.3M231.3 112.4h.3M231.6 104.4v2.1M231.6 106.6v.1M231.6 106l.1 .1z"/>
<path d="M231.6 104.4h.1zM231.6 105.6l.1 .1zM231.6 104.8l.1 .1zM231.6 105.2l.1 .1zM231.6 106.5h.1v.1zM231.6 106.7v25.5M231.6 106.7h.1M231.7 104.4v2.1M231.7 106.6v.1M231.7 106.7v25.5M231.7 107.1h.7M231.7 107.4h.7"/>
<path d="M231.7 117.6h.7M231.7 117.8h.7M231.7 112.6h.7M231.7 112.4h.7M231.9 107.1v.3M231.9 112.4v.2M231.9 117.6v.2M232 105.2v1.5M232 105.2l.1 .1zM232 106.5l.1 .1zM232 106l.1 .1zM232 105.6l.1 .1z"/>
<path d="M232 106.7v.4M232 107.4v5M232 112.6v5M232 117.8v5M232 106.7h.1M232.1 105.2v1.5M232.1 106.7v.4M232.1 107.4v5M232.1 112.6v5M232.1 117.8v5M232.6 101h1.3M273 107.9h4.8"/>
<path d="M131.1 133.3h13.3M131.1 133.1h13.3v.5h-13.3zM131.4 133.6l.1 1.4 .4 1.1 .8 1.4 .8 .8 1.5 1 1.5 .5v-1.8a1.04 1.04 0 0 1 .9-.9h.6l.4 .1 .4 .2 .2 .3 .1 .2v1.9M136.7 139.3l.7-.4h.7l.5 .2a.79 .79 0 0 1 .5 .8 .79 .79 0 0 1-.7 .7l-.3 .2h-.6l-.3-.1-.5-.3-.2-.3v-.4zM136.9 139.5l.5-.4h.6l.3 .1a.68 .68 0 0 1 .5 .7 .68 .68 0 0 1-.6 .6 1.19 1.19 0 0 1-1.3-.3l-.2-.3zM144.2 133.6l-.1 1.2-.4 1.1-.4 .9-.7 1-.6 .5-1.2 .9-1.2 .5-.5 .1M220.2 139.1l1.5 1.5M220.6 133.3h13.3M221.1 133.6v.9l.3 1 .3 .9 .5 .7M221.1 133.6h6.1M221.1 132.2h12.3M221.9 137.1l-1.9 1.8 .2 .2"/>
<path d="M222.2 137.1l1.5 1.5-2 2M222.2 137.1l-2 2M222.3 123v5M222.3 128.2v4M222.4 123v5M222.4 128.2v4M222.4 130.9h.4M222.5 122.8v.2M222.5 128v.2M222.8 128h-.8v.2h.8M222.8 122.8h-.8v.2h.8M222.8 128h.4"/>
<path d="M222.8 128.2h.4M222.8 122.8h.4M222.8 123h.4M222.8 130.9h.4M223.2 128.2h.1M223.2 128h.1M223.2 122.8h.1M223.2 123h.1M223.3 128h.3M223.3 128.2h.3M223.3 122.8h.3M223.3 123h.3"/>
<path d="M223.3 130.9h.3M223.7 128h.3M223.7 128.2h.3M223.7 122.8h.3M223.7 123h.3M223.7 130.9h.3M224.1 128h.3M224.1 128.2h.3M224.1 122.8h.3M224.1 123h.3M224.1 130.9h.3M224.5 128h.3"/>
<path d="M224.5 128.2h.3M224.5 122.8h.3M224.5 123h.3M224.5 130.9h.3M224.9 128h.4M224.9 128.2h.4M224.9 122.8h.4M224.9 123h.4M224.9 130.9h.4M225.3 128h.4M225.3 128.2h.4M225.3 122.8h.4"/>
<path d="M225.3 123h.4M225.3 130.9h.4M225.7 122.8h.1M225.7 123h.1M225.7 128.2h.1M225.7 128h.1M225.8 128h.3M225.8 128.2h.3M225.8 122.8h.3M225.8 123h.3M225.8 130.9h.3M226.2 128h.3"/>
<path d="M226.2 128.2h.3M226.2 122.8h.3M226.2 123h.3M226.2 130.9h.3M226.6 128h.3M226.6 128.2h.3M226.6 122.8h.3M226.6 123h.3M226.6 130.9h.3M227 128h.1M227 128.2h.1M227 122.8h.1"/>
<path d="M227 123h.1M227 130.9h.1M227.1 132.2v-25.5h.3v25.5M227.2 139.9h-.7l-1.1-.2-1-.4-.7-.4-1.8 1.9-.2-.2M227.2 133.3v6.4l-1.3-.1-.6-.2-.9-.4-.8-.4M227.2 140h.1M227.3 133.3v6.4M227.3 133.6h6.1M227.4 128h.1M227.4 128.2h.1M227.4 122.8h.1M227.4 123h.1"/>
<path d="M227.4 130.9h.1M227.5 128h.3M227.5 128.2h.3M227.5 122.8h.3M227.5 123h.3M227.5 130.9h.3M228 128h.3M228 128.2h.3M228 122.8h.3M228 123h.3M228 130.9h.3M228.3 128h.4"/>
<path d="M228.3 128.2h.4M228.3 122.8h.4M228.3 123h.4M228.3 130.9h.4M228.8 122.8h.1M228.8 123h.1M228.8 128.2h.1M228.8 128h.1M228.8 128h.3M228.8 128.2h.3M228.8 122.8h.3M228.8 123h.3"/>
<path d="M228.8 130.9h.3M229.2 128h.3M229.2 128.2h.3M229.2 122.8h.3M229.2 123h.3M229.2 130.9h.3M229.6 128h.4M229.6 128.2h.4M229.6 122.8h.4M229.6 123h.4M229.6 130.9h.4M230 128h.3"/>
<path d="M230 128.2h.3M230 122.8h.3M230 123h.3M230 130.9h.3M230.5 128h.3M230.5 128.2h.3M230.5 122.8h.3M230.5 123h.3M230.5 130.9h.3M230.7 138.9l-1.3 .7-1.2 .3-.9 .1M230.8 138.6l-1.6 .8-1.1 .2-.9 .1M230.8 138.6l2 2"/>
<path d="M230.8 138.9l1.8 1.9 .2-.2M230.8 128h.4M230.8 128.2h.4M230.8 122.8h.4M230.8 123h.4M230.8 130.9h.4M231.3 122.8h.1M231.3 123h.1M231.3 128.2h.1M231.3 128h.1M231.3 128h.3M231.3 128.2h.3"/>
<path d="M231.3 122.8h.3M231.3 123h.3M231.3 130.9h.3M231.7 128h.7M231.7 128.2h.7M231.7 122.8h.7M231.7 123h.7M231.7 130.9h.3M231.9 122.8v.2M231.9 128v.2M232 123v5M232 128.2v4"/>
<path d="M232.1 123v5M232.1 128.2v4M232.2 137.1l-1.4 1.5M232.2 137.1l2 2M233.4 133.6l-.1 .9-.2 .9-.4 .9-.5 .8M233.6 133.6v.9l-.3 .9-.3 .9-.4 .8 1.8 1.8-.2 .2M234.2 139.1l-1.4 1.5M36.4 148.7l4.7 2.2M36.4 148.7h22.3M40.9 151.7h13.3v.6h-13.3zM40.9 152h13.3M41.1 153.3h.1"/>
<path d="M41.1 150.9v.8M41.1 152.3v31.7M41.1 150.9h12.9M54 150.9v.8M54 152.3v31.7M58.7 148.7l-4.7 2.2M1.6 161.9h4.7M273 161.9h4.8M40.3 189.9l1.9-1.9 1.8 1.9-1.8 1.8zM40.9 184h13.3v.5h-13.3zM40.9 184.3h13.3M41.1 184.5v.7l.3 1.1 .3 .8 .5 .9"/>
<path d="M41.1 183h.1M44 189.9l.7 .4 .9 .4 1 .2h.9M47.5 184.5v6.5h.1M47.6 184.5v6.5M51.1 189.9l-1.4 .7-1.1 .3-1 .1M52.9 188l-1.8 1.9M52.9 188l1.8 1.9v.1l-1.8 1.7-1.8-1.8M53.9 184.5v1l-.2 .9-.4 .9-.4 .7M69.8 209.5v4.8M139.7 209.5v4.8M209.5 209.5v4.8"/>
<circle cx="137.8" cy="95.3" r=".66"/>
<circle cx="224" cy="106.5" r=".07"/>
<circle cx="228.3" cy="106.5" r=".07"/>
<circle cx="230.8" cy="106.5" r=".07"/>
</g>
<path d="M6.3 6.3h266.7v203.2h-266.7z" fill="none" stroke="#000" stroke-width=".47"/>
<path d="M131.3 52.8l3.2-.5v1zM131.3 150.2l3.2-.5v1zM44.9 190.6l1.6 .2-1.6 .3zM48.6 190.8l1.6-.2v.5z" fill="#000"/>
<g fill="none" stroke="#000" stroke-width=".34">
<path d="M131.3 52.8l3.2-.5v1zM131.3 52.8h6.3v7.4M137.6 61.5v1.2M137.6 64v1.3M137.6 66.5v6.4M137.6 74.2v1.2M137.6 76.7v1.3M137.6 79.2v6.4M137.6 86.9v1.2M137.6 89.4v1.3M137.6 91.9v6.4M137.6 99.6v1.2"/>
<path d="M137.6 102.1v1.3M137.6 104.6v6.4M137.6 112.3v1.2M137.6 114.8v1.3M137.6 117.3v6.4M137.6 125v1.2M137.6 127.5v1.3M137.6 130v6.4M137.6 137.7v1.2M131.3 150.2l3.2-.5v1zM137.6 142.7v7.5h-6.3M137.6 140.2v1.3"/>
</g>
<g font-size="4.2">
<text x="215.4" y="205.7">Steam Generator (Main Body) dr</text>
<text x="239.1" y="205.8">C</text>
</g>
<g font-size="4.1">
<text x="33.8" y="4.7">4</text>
<text x="103.6" y="4.7">3</text>
<text x="173.5" y="4.7">2</text>
<text x="243.3" y="4.7">1</text>
<text x="1.7" y="30.1">D</text>
<text x="274.7" y="30.1">D</text>
<text x="1.5" y="84">C</text>
<text x="274.6" y="84">C</text>
<text x="2" y="138">B</text>
<text x="275" y="138">B</text>
<text x="1.7" y="192">A</text>
<text x="274.7" y="192">A</text>
<text x="33.8" y="214.2">4</text>
<text x="103.6" y="214.2">3</text>
<text x="173.5" y="214.2">2</text>
<text x="243.3" y="214.2">1</text>
</g>
<g font-size="2.1">
<text x="129.5" y="53.2">B</text>
<text x="129.5" y="150.6">B</text>
<text x="220.1" y="151.1">SECTION B-B</text>
<text x="46.9" y="191.7">15.75</text>
</g>
<g font-size="1.7">
<text x="238.6" y="191">TITLE:</text>
<text x="239" y="202">SIZE</text>
<text x="243.4" y="202">DWG. NO.</text>
<text x="267.9" y="202.1">REV</text>
<text x="239.1" y="208.8">SCALE: 1:96</text>
<text x="248.5" y="208.8">WEIGHT:</text>
<text x="262" y="208.8">SHEET 1 OF 1</text>
</g>
<text font-size="1.2" x="199.6" y="186.1">UNLESS OTHERWISE SPECIFIED:</text>
<g font-size="1.1">
<text x="199.4" y="188.8">DIMENSIONS ARE IN INCHES</text>
<text x="199.4" y="190.2">TOLERANCES:</text>
<text x="199.4" y="191.5">FRACTIONAL</text>
<text x="217.1" y="188.7">DRAWN</text>
<text x="217.1" y="191.1">CHECKED</text>
<text x="227.4" y="186.3">NAME</text>
<text x="233.6" y="186.3">DATE</text>
<text x="199.4" y="195.5">THREE PLACE DECIMAL</text>
<text x="199.4" y="194.1">TWO PLACE DECIMAL</text>
<text x="199.4" y="192.8">ANGULAR: MACH</text>
<text x="210.9" y="192.8">BEND</text>
<text x="217.1" y="193.4">ENG APPR.</text>
<text x="217.1" y="195.8">MFG APPR.</text>
<text x="217.1" y="200.3">COMMENTS:</text>
<text x="217.1" y="198.2">Q.A.</text>
<text x="177.5" y="205.8">NEXT ASSY</text>
<text x="183.1" y="208.7">APPLICATION</text>
<text x="190.1" y="205.8">USED ON</text>
<text x="201.3" y="208.7">DO NOT SCALE DRAWING</text>
</g>
<g font-size="1">
<text x="153.5" y="201.2">THE INFORMATION CONTAINED IN THIS</text>
<text x="153.5" y="202.5">DRAWING IS THE SOLE PROPERTY OF</text>
<text x="153.5" y="203.7">&lt;INSERT COMPANY NAME HERE&gt;. ANY</text>
<text x="155.4" y="199.4">PROPRIETARY AND CONFIDENTIAL</text>
<text x="199.2" y="201.3">MATERIAL</text>
<text x="199.3" y="198.2">INTERPRET GEOMETRIC</text>
<text x="199.3" y="199.5">TOLERANCING PER:</text>
<text x="153.5" y="205">REPRODUCTION IN PART OR AS A WHOLE</text>
<text x="153.5" y="206.2">WITHOUT THE WRITTEN PERMISSION OF</text>
<text x="153.5" y="207.5">&lt;INSERT COMPANY NAME HERE&gt; IS</text>
<text x="153.5" y="208.8">PROHIBITED.</text>
<text x="199.3" y="204.7">FINISH</text>
</g>
</svg>
